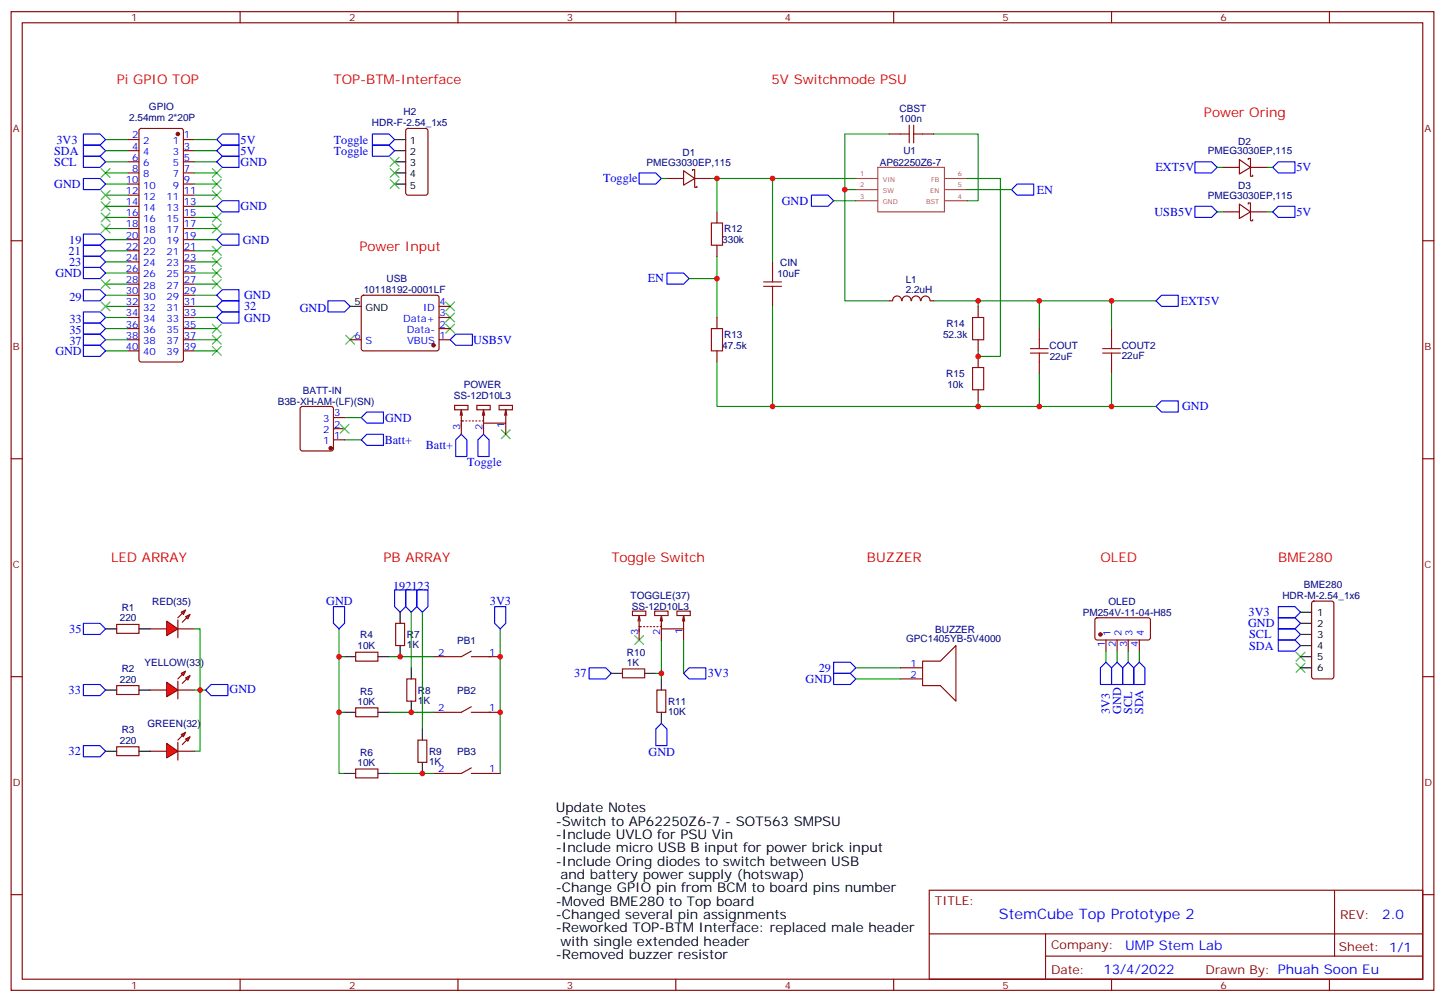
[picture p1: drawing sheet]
<svg xmlns="http://www.w3.org/2000/svg" width="459mm" height="318mm" viewBox="0 0 459 318" stroke-linecap="round" stroke-linejoin="round" font-family="sans-serif">
<g fill="none" stroke="#870000" stroke-width=".35">
<path d="M3.5 3.7h451.6v310.4h-451.6zM7.1 7.2h444.5v303.4h-444.5zM76.2 3.7v3.5M145.3 3.7v3.5M214.5 3.7v3.5M283.6 3.7v3.5M352.8 3.7v3.5M421.9 3.7v3.5M40.6 44.3h3.5M40.6 47.8h3.5M40.6 51.3h3.5M40.6 54.9h3.5"/>
<path d="M40.6 58.4h3.5M44.3 41l.5-.3h12.7l.5 .3 .2 .5v72.6l-.2 .5-.5 .2h-12.7l-.5-.2-.2-.5v-72.6zM58.2 44.3h3.5M58.2 47.8h3.5M58.2 51.3h3.5M58.2 54.9h3.5M58.2 58.4h3.5M3.5 76.4h3.6M40.6 61.9h3.5M40.6 65.4h3.5M40.6 69h3.5M40.6 72.5h3.5"/>
<path d="M40.6 76h3.5M40.6 79.6h3.5M58.2 61.9h3.5M58.2 65.4h3.5M58.2 69h3.5M58.2 72.5h3.5M58.2 76h3.5M58.2 79.6h3.5M451.6 76.4h3.5M40.6 97.2h3.5M40.6 93.7h3.5M40.6 90.1h3.5"/>
<path d="M40.6 86.6h3.5M40.6 83.1h3.5M58.2 97.2h3.5M58.2 93.7h3.5M58.2 90.1h3.5M58.2 86.6h3.5M58.2 83.1h3.5M40.6 111.3h3.5M40.6 107.8h3.5M40.6 104.2h3.5M40.6 100.7h3.5M58.2 111.3h3.5"/>
<path d="M58.2 107.8h3.5M58.2 104.2h3.5M58.2 100.7h3.5M3.5 145.5h3.6M451.6 145.5h3.5M3.5 214.7h3.6M208.5 218.9h2.8v7.1h-2.8zM451.6 214.7h3.5M3.5 283.8h3.6M294.9 282.4h156.7v28.2h-156.7zM295 296.2h156.4M331.8 296.2v14.2"/>
<path d="M423.5 282.4l.1 20.9M451.6 283.8h3.5M76.2 310.6v3.5M145.3 310.6v3.5M214.5 310.6v3.5M283.6 310.6v3.5M331.8 303.3h119.6M352.8 310.6v3.5M421.9 310.6v3.5"/>
</g>
<path d="M67.4 71.1l2.8 2.8M67.4 67.6l2.8 2.8M67.4 60.5l2.8 2.8M67.4 78.1l2.8 2.9M70.2 71.1l-2.8 2.8M70.2 67.6l-2.8 2.8M70.2 60.5l-2.8 2.8M70.2 78.1l-2.8 2.9M67.4 81.7l2.8 2.8M70.2 81.7l-2.8 2.8M201.4 201.6l2.9 2.8M204.3 201.6l-2.9 2.8" fill="none" stroke="#3c3" stroke-width=".35"/>
<path d="M26.5 99h5.2l1.8 1.7-1.8 1.8h-5.2zM26.5 102.5h5.2l1.8 1.7-1.8 1.8h-5.2zM26.5 106h5.2l1.8 1.8-1.8 1.7h-5.2zM114.7 139.5l1.7-1.7h5.3v3.5h-5.3zM67 217.1h5.3v3.6h-5.3l-1.7-1.8zM187 211.8h5.3l1.7 1.8-1.7 1.8h-5.3zM217 213.6l1.7-1.8h5.3v3.6h-5.3zM209.9 229.5l1.8 1.7v5.3h-3.6v-5.3z" fill="none" stroke="#00f" stroke-width=".35"/>
<path d="M209.9 215.4v3.5M209.9 226v3.5" fill="none" stroke="#000" stroke-width=".35"/>
<circle cx="56.4" cy="42.5" r=".53" fill="#870000" stroke="#870000" stroke-width=".35"/>
<g fill="#f00" stroke="#870000" stroke-width=".35">
<path d="M52.9 197l3.5 2.5-3.5 2.1z"/>
<path d="M56.4 196.7v5.6z"/>
</g>
<g fill="#870000" stroke="#870000" stroke-width=".35">
<path d="M57.9 194.6l-1.5 1.4z"/>
<path d="M57.9 197.4l1.4-1.4z"/>
</g>
<g fill="#f00" stroke="#870000" stroke-width=".35">
<path d="M57.5 194.2l1.4-.7-.7 1.4z"/>
<path d="M58.9 195.6l1.4-.7-.7 1.4z"/>
</g>
<path d="M47.6 199.5h5.3M56.4 199.5h5.3" fill="none" stroke="#870000" stroke-width=".35"/>
<g fill="#f00" stroke="#870000" stroke-width=".35">
<path d="M52.9 216.4l3.5 2.5-3.5 2.1z"/>
<path d="M56.4 216.1v5.6z"/>
</g>
<g fill="#870000" stroke="#870000" stroke-width=".35">
<path d="M57.9 214l-1.5 1.4z"/>
<path d="M57.9 216.8l1.4-1.4z"/>
</g>
<g fill="#f00" stroke="#870000" stroke-width=".35">
<path d="M57.5 213.6l1.4-.7-.7 1.4z"/>
<path d="M58.9 215l1.4-.7-.7 1.4z"/>
</g>
<path d="M47.6 218.9h5.3M56.4 218.9h5.3" fill="none" stroke="#870000" stroke-width=".35"/>
<g fill="#f00" stroke="#870000" stroke-width=".35">
<path d="M52.9 235.8l3.5 2.5-3.5 2.1z"/>
<path d="M56.4 235.5v5.6z"/>
</g>
<g fill="#870000" stroke="#870000" stroke-width=".35">
<path d="M57.9 233.4l-1.5 1.4z"/>
<path d="M57.9 236.2l1.4-1.4z"/>
</g>
<g fill="#f00" stroke="#870000" stroke-width=".35">
<path d="M57.5 233l1.4-.7-.7 1.4z"/>
<path d="M58.9 234.4l1.4-.7-.7 1.4z"/>
</g>
<g fill="none" stroke="#870000" stroke-width=".35">
<path d="M129 41l.5-.3h5.6l.7 .5v20l-.4 .7h-5.9l-.7-.4v-20zM211.7 56.6h5.3M217 54.2l3.5 2.4-3.5 2.1zM219.8 54.2v-.4h.7v5.6h.7v-.3M220.5 56.6h5.3M282.2 42.5h3.6M292.8 42.5h3.5M388.1 53.1h5.2M393.3 50.6l3.6 2.5-3.6 2.1zM396.2 50.6v-.3h.7v5.6h.7v-.3M396.9 53.1h5.3M227.5 67.2v3.5"/>
<path d="M227.5 77.8v3.5M388.1 67.2h5.2M393.3 64.7l3.6 2.5-3.6 2.1zM396.2 64.7v-.3h.7v5.6h.7v-.3M396.9 67.2h5.3M114.9 93.9l.5-.2h23.2l.5 .2 .2 .5v16.5l-.7 .4-23.5-.1-.4-.6v-16.2zM139.3 97.2h3.6M245.2 83.1v3.5M245.2 93.7v3.5M282.2 95.4h1.1M283.3 95.4a1.41 1.41 0 0 1 1.4-1.5 1.41 1.41 0 0 1 1.4 1.5M286.3 95.4a1.41 1.41 0 0 1 1.4-1.5 1.41 1.41 0 0 1 1.4 1.5"/>
<path d="M289.3 95.4a1.41 1.41 0 0 1 1.4-1.5 1.41 1.41 0 0 1 1.4 1.5M292.3 95.4a1.41 1.41 0 0 1 1.5-1.5 1.41 1.41 0 0 1 1.4 1.5M295.3 95.4h1M310.4 97.2v3.5M111.1 107.8h3.6M139.3 107.8h3.6M139.3 100.7h3.6M139.3 104.2h3.6M227.5 100.7v3.5M227.5 111.3v3.5M310.4 107.8v3.5M310.4 113.1v3.5"/>
<path d="M329.8 104.2v3.6M329.8 114.8v3.6M352.8 104.2v3.6M352.8 114.8v3.6M95.5 129.1l.5-.2h9.1l.5 .2 .2 .5v12.7l-.2 .5-.5 .3h-9.1l-.5-.3-.3-.5v-12.7zM105.8 139.5h3.6M105.8 136h3.6M105.8 132.5h3.6M144.3 128.6h4.2v1.4h-4.2zM146 131.8l.4-1.8 .4 1.8M146.4 130.7v2.8h.7M146.4 133.3v4.5"/>
<path d="M147.8 133.5h.4M148.9 133.5h.3M149.9 133.5h.4M151 133.5h.3M151.3 128.6h4.3v1.4h-4.3zM152 133.5h.4M153.1 131.8l.4-1.8 .3 1.8M153.5 130.7v2.8h-.4M153.5 132.5v5.3M158.4 128.6h4.2v1.4h-4.2zM160.5 130v4.2h-7M160.5 134.2v3.6"/>
<path d="M160.5 130l-.3 1.8M160.5 130l.4 1.8M310.4 123.6v3.6M37 198.1h7.1v2.8h-7.1zM125.6 197.7h2.8v7.1h-2.8zM200.7 193.9h4.3v1.4h-4.3zM202.5 197l.3-1.7 .4 1.7M202.8 196v2.8h.8M202.8 198.6v4.4M204.3 198.8h.3M205.3 198.8h.4M206.4 198.8h.3"/>
<path d="M207.4 198.8h.4M207.8 193.9h4.2v1.4h-4.2zM208.5 198.8h.3M209.5 197l.4-1.7 .4 1.7M209.9 196v2.8h-.4M209.9 197.7v5.3M214.8 193.9h4.3v1.4h-4.3zM217 195.3v4.2h-7.1M217 199.5v3.5M217 195.3l-.4 1.7M217 195.3l.3 1.7M347.7 196.2l.5-.2h16.5l.4 .7v5.9l-.7 .4h-16.5l-.4-.7v-5.6z"/>
<path d="M416.5 190.9l.5-.2h5.6l.7 .4v23.6l-.4 .6-5.9 .1-.7-.5v-23.5zM37 217.5h7.1v2.8h-7.1zM112.9 206.9h7v2.8h-7zM129.1 215.4h2.8v7h-2.8zM149.6 206.6l-3.2 1.7h-8.8M149.6 208.3h9.1M197.6 212.2h7v2.8h-7zM285.8 211.8h7M285.8 215.4h7M292.8 209.7h5.6l5-4.9v17.6l-5-4.9h-5.6zM351 203v3.6M354.5 203v3.6"/>
<path d="M358.1 203v3.6M361.6 203v3.6M37 236.9h7.1v2.8h-7.1zM47.6 238.3h5.3M56.4 238.3h5.3M112.9 224.5h7v2.9h-7zM132.6 234.8h2.9v7h-2.9zM149.6 224.2l-3.2 1.8h-8.8M149.6 226h9.1M112.9 243.9h7v2.9h-7zM149.6 243.6l-3.2 1.8h-8.8M149.6 245.4h9.1"/>
</g>
<g fill="#870000" stroke="#870000" stroke-width=".35">
<circle cx="349.2" cy="201.3" r=".53"/>
<circle cx="105" cy="142.2" r=".53"/>
<circle cx="137.6" cy="109.5" r=".53"/>
</g>
<g fill="none" stroke="#3c3" stroke-width=".35">
<path d="M32.1 53.4l2.8 2.9M34.9 53.4l-2.8 2.9M67.4 57l2.8 2.8M67.4 53.4l2.8 2.9M70.2 57l-2.8 2.8M70.2 53.4l-2.8 2.9M123.8 49.9l2.8 2.8M123.8 53.4l2.8 2.9M123.8 57l2.8 2.8M126.6 53.4l-2.8 2.9M126.6 49.9l-2.8 2.8M126.6 57l-2.8 2.8"/>
<path d="M32.1 71.1l2.8 2.8M32.1 67.6l2.8 2.8M32.1 64l2.8 2.9M32.1 60.5l2.8 2.8M34.9 71.1l-2.8 2.8M34.9 67.6l-2.8 2.8M34.9 64l-2.8 2.9M34.9 60.5l-2.8 2.8M32.1 95.8l2.8 2.8M32.1 88.7l2.8 2.8M34.9 88.7l-2.8 2.8M34.9 95.8l-2.8 2.8"/>
<path d="M67.4 88.7l2.8 2.8M67.4 85.2l2.8 2.8M70.2 88.7l-2.8 2.8M70.2 85.2l-2.8 2.8M141.5 99.3l2.8 2.8M141.5 95.8l2.8 2.8M144.3 99.3l-2.8 2.8M144.3 95.8l-2.8 2.8M67.4 102.8l2.8 2.9M67.4 106.4l2.8 2.8M67.4 109.9l2.8 2.8M70.2 102.8l-2.8 2.9"/>
<path d="M70.2 106.4l-2.8 2.8M70.2 109.9l-2.8 2.8M109.7 106.4l2.8 2.8M112.5 106.4l-2.8 2.8M141.5 102.8l2.8 2.9M144.3 102.8l-2.8 2.9M107.9 134.6l2.9 2.8M110.8 134.6l-2.9 2.8M159.1 136.3l2.8 2.9M161.9 136.3l-2.8 2.9M411.3 210.4l2.9 2.9M411.3 206.9l2.9 2.8"/>
<path d="M414.2 210.4l-2.9 2.9M414.2 206.9l-2.9 2.8"/>
</g>
<g fill="none" stroke="#008700" stroke-width=".35">
<path d="M33.5 44.3h7.1M33.5 47.8h7.1M33.5 51.3h7.1M33.5 54.9h7.1M33.5 58.4h7.1M61.7 44.3h7.1M61.7 47.8h7.1M61.7 51.3h7.1M61.7 54.9h7.1M61.7 58.4h7.1M209.9 56.6h1.8M225.8 56.6h45.8"/>
<path d="M227.5 56.6v10.6M245.2 56.6v26.5M282.2 42.5h-14.1v17.6h3.5M296.3 42.5h14.1v21.2h-3.5M306.9 56.6h10.6v56.5h-7.1v-1.8M386.3 53.1h1.8M402.2 53.1h1.7M33.5 61.9h7.1M33.5 65.4h7.1M33.5 69h7.1M33.5 72.5h7.1M33.5 76h7.1"/>
<path d="M33.5 79.6h7.1M61.7 61.9h7.1M61.7 65.4h7.1M61.7 69h7.1M61.7 72.5h7.1M61.7 76h7.1M61.7 79.6h7.1M264.6 63.7h7M268.1 60.1v35.3h14.1M306.9 60.1h14.1M386.3 67.2h1.8M402.2 67.2h1.7"/>
<path d="M33.5 83.1h7.1M33.5 86.6h7.1M33.5 90.1h7.1M33.5 93.7h7.1M33.5 97.2h7.1M61.7 83.1h7.1M61.7 86.6h7.1M61.7 90.1h7.1M61.7 93.7h7.1M61.7 97.2h7.1M218.7 88.4h8.8M227.5 81.3v19.4"/>
<path d="M245.2 97.2v31.7h-17.7v-14.1M296.3 95.4h14.1v1.8M310.4 95.4h56.5M329.8 95.4v8.8M352.8 95.4v8.8M33.5 100.7h7.1M33.5 104.2h7.1M33.5 107.8h7.1M33.5 111.3h7.1M61.7 100.7h7.1M61.7 104.2h7.1M61.7 107.8h7.1"/>
<path d="M61.7 111.3h7.1M329.8 118.4v10.5M352.8 118.4v10.5h-42.4M109.4 139.5h5.3M109.4 132.5h5.3M310.4 127.2v1.7h-65.2M352.8 128.9h14.1M61.7 199.5h1.8v38.8h-1.8M107.6 199.5v45.9h1.8M130.5 194.2v17.6M134.1 194.2v37M158.7 199.5v45.9"/>
<path d="M61.7 218.9h3.6M107.6 208.3h1.8M123.5 208.3h14.1M208.1 213.6h1.8M209.9 203v12.4M217 203v10.6M271.6 215.4h14.2M271.6 211.8h14.2M351 206.6v3.5M354.5 206.6v3.5M358.1 206.6v3.5M361.6 206.6v3.5"/>
<path d="M107.6 226h1.8M123.5 226h14.1M123.5 245.4h14.1"/>
</g>
<g fill="none" stroke="#00f" stroke-width=".35">
<path d="M26.5 49.6h5.2l1.8 1.7-1.8 1.8h-5.2zM26.5 46h5.2l1.8 1.8-1.8 1.8h-5.2zM26.5 42.5h5.2l1.8 1.8-1.8 1.7h-5.2zM26.5 56.6h5.2l1.8 1.8-1.8 1.7h-5.2zM68.8 44.3l1.8-1.8h5.2v3.5h-5.2zM68.8 47.8l1.8-1.8h5.2v3.6h-5.2zM68.8 51.3l1.8-1.7h5.2v3.5h-5.2zM118.2 42.5h5.3l1.7 1.8-1.7 1.7h-5.3zM118.2 46h5.3l1.7 1.8-1.7 1.8h-5.3zM202.8 54.9h5.3l1.8 1.7-1.8 1.8h-5.3zM379.2 51.3h5.3l1.8 1.8-1.8 1.8h-5.3zM405.7 51.3h5.3v3.6h-5.3l-1.8-1.8z"/>
<path d="M26.5 77.8h5.2l1.8 1.8-1.8 1.7h-5.2zM26.5 74.3h5.2l1.8 1.7-1.8 1.8h-5.2zM68.8 65.4l1.8-1.7h5.2v3.5h-5.2zM68.8 76l1.8-1.7h5.2v3.5h-5.2zM257.5 61.9h5.3l1.8 1.8-1.8 1.7h-5.3zM321 60.1l1.8-1.7h5.3v3.5h-5.3zM379.2 65.4h5.3l1.8 1.8-1.8 1.8h-5.3zM403.9 67.2l1.8-1.8h5.3v3.6h-5.3zM26.5 81.3h5.2l1.8 1.8-1.8 1.7h-5.2zM26.5 91.9h5.2l1.8 1.8-1.8 1.7h-5.2zM26.5 84.8h5.2l1.8 1.8-1.8 1.8h-5.2zM68.8 93.7l1.8-1.8h5.2v3.5h-5.2z"/>
<path d="M70.6 95.4h5.2v3.6h-5.2l-1.8-1.8zM104.1 95.4h5.3l1.7 1.8-1.7 1.8h-5.3zM211.7 86.6h5.3l1.7 1.8-1.7 1.7h-5.3zM366.9 95.4l1.8-1.7h5.2v3.5h-5.2zM26.5 109.5h5.2l1.8 1.8-1.8 1.8h-5.2zM68.8 100.7l1.8-1.7h5.2v3.5h-5.2zM142.9 107.8l1.7-1.8h5.3v3.5h-5.3zM114.7 132.5l1.7-1.8h5.3v3.5h-5.3zM146.4 137.8l1.8 1.7v5.3h-3.6v-5.3zM153.5 137.8l1.7 1.7v5.3h-3.5v-5.3zM366.9 128.9l1.8-1.7h5.2v3.5h-5.2zM26.5 197.7h5.2l1.8 1.8-1.8 1.8h-5.2z"/>
<path d="M105.8 192.4h3.6v5.3l-1.8 1.8-1.8-1.8zM125.2 187.1h3.6v5.3l-1.8 1.8-1.8-1.8zM128.8 187.1h3.5v5.3l-1.8 1.8-1.7-1.8zM132.3 187.1h3.5v5.3l-1.7 1.8-1.8-1.8zM157 192.4h3.5v5.3l-1.8 1.8-1.7-1.8zM405.7 199.5h5.3l1.7 1.8-1.7 1.7h-5.3zM405.7 196h5.3l1.7 1.7-1.7 1.8h-5.3zM405.7 192.4h5.3l1.7 1.8-1.7 1.8h-5.3zM26.5 217.1h5.2l1.8 1.8-1.8 1.8h-5.2zM264.6 210.1h5.3l1.7 1.7-1.7 1.8h-5.3zM264.6 213.6h5.3l1.7 1.8-1.7 1.7h-5.3zM351 210.1l1.8 1.7v5.3h-3.6v-5.3z"/>
<path d="M354.5 210.1l1.8 1.7v5.3h-3.5v-5.3zM358.1 210.1l1.7 1.7v5.3h-3.5v-5.3zM361.6 210.1l1.8 1.7v5.3h-3.6v-5.3zM405.7 203h5.3l1.7 1.8-1.7 1.8h-5.3zM26.5 236.5h5.2l1.8 1.8-1.8 1.8h-5.2z"/>
</g>
<g fill="none" stroke="#000" stroke-width=".35">
<path d="M125.2 44.3h3.6M125.2 47.8h3.6M125.2 51.3h3.6M125.2 54.9h3.6M125.2 58.4h3.6M111.1 97.2h3.6M33.5 199.5h3.5M44.1 199.5h3.5M127 194.2v3.5M412.7 194.2h3.6M412.7 197.7h3.6M33.5 218.9h3.5"/>
<path d="M44.1 218.9h3.5M109.4 208.3h3.5M119.9 208.3h3.6M127 204.8v3.5M130.5 211.8v3.6M194 213.6h3.6M204.6 213.6h3.5M412.7 208.3h3.6M412.7 201.3h3.6M412.7 204.8h3.6M412.7 211.8h3.6M33.5 238.3h3.5"/>
<path d="M44.1 238.3h3.5M109.4 226h3.5M119.9 226h3.6M130.5 222.4v3.6M134.1 231.2v3.6M109.4 245.4h3.5M119.9 245.4h3.6M134.1 241.8v3.6"/>
</g>
<path d="M271.6 56.6h7M278.6 53.1h21.2v14.1h-21.2zM300 56.6h6.9M271.6 63.7h7M271.6 60.1h7M300 63.7h6.9M300 60.1h6.9" fill="none" stroke="#a64a4a" stroke-width=".35"/>
<g fill="none" stroke="#a10000" stroke-width=".35">
<path d="M288.6 39.7v5.6M290 39.7v5.6M285.8 42.5h2.8M290 42.5h2.8M225.8 70.7h3.5v7.1h-3.5zM242.4 90.8h5.6M242.4 89.4h5.6M245.2 86.6v2.8M245.2 90.8v2.9M225.8 104.2h3.5v7.1h-3.5zM308.7 100.7h3.5v7.1h-3.5zM308.7 116.6h3.5v7h-3.5z"/>
<path d="M327 110.6h5.7M327 112h5.7M329.8 107.8v2.8M329.8 112v2.8M350 110.6h5.6M350 112h5.6M352.8 107.8v2.8M352.8 112v2.8"/>
</g>
<g fill="#c00">
<circle cx="63.5" cy="218.9" r=".88"/>
<circle cx="158.8" cy="208.3" r=".88"/>
<circle cx="158.8" cy="226" r=".88"/>
<circle cx="107.6" cy="226" r=".88"/>
<circle cx="107.6" cy="208.3" r=".88"/>
<circle cx="127" cy="208.3" r=".88"/>
<circle cx="130.5" cy="226" r=".88"/>
<circle cx="134.1" cy="245.4" r=".88"/>
<circle cx="209.9" cy="213.6" r=".88"/>
<circle cx="227.5" cy="56.6" r=".88"/>
<circle cx="245.2" cy="56.6" r=".88"/>
<circle cx="310.4" cy="113.1" r=".88"/>
<circle cx="227.5" cy="88.4" r=".88"/>
<circle cx="310.4" cy="95.4" r=".88"/>
<circle cx="329.8" cy="95.4" r=".88"/>
<circle cx="352.8" cy="95.4" r=".88"/>
<circle cx="329.8" cy="128.9" r=".88"/>
<circle cx="352.8" cy="128.9" r=".88"/>
<circle cx="245.2" cy="128.9" r=".88"/>
<circle cx="310.4" cy="128.9" r=".88"/>
<circle cx="268.1" cy="60.1" r=".88"/>
</g>
<text font-size="4.6" fill="#00f" x="317" y="291.4">StemCube Top Prototype 2</text>
<g font-size="4.2" fill="#f00">
<text x="37" y="26.6">Pi GPIO TOP</text>
<text x="105.8" y="26.6">TOP-BTM-Interface</text>
<text x="244.9" y="26.6">5V Switchmode PSU</text>
<text x="382.1" y="37.2">Power Oring</text>
<text x="114.1" y="79.6">Power Input</text>
<text x="35.3" y="178.3">LED ARRAY</text>
<text x="121.7" y="178.3">PB ARRAY</text>
<text x="194" y="178.3">Toggle Switch</text>
<text x="275.2" y="178.3">BUZZER</text>
<text x="349.2" y="178.3">OLED</text>
<text x="405.7" y="178.3">BME280</text>
</g>
<g font-size="4.2">
<text x="176.4" y="257.7">Update Notes</text>
<text x="176.4" y="261.9">-Switch to AP62250Z6-7 - SOT563 SMPSU</text>
<text x="176.4" y="266.2">-Include UVLO for PSU Vin</text>
<text x="176.4" y="270.4">-Include micro USB B input for power brick input</text>
<text x="176.4" y="274.6">-Include Oring diodes to switch between USB</text>
<text x="177.9" y="278.9">and battery power supply (hotswap)</text>
<text x="176.4" y="283.1">-Change GPIO pin from BCM to board pins number</text>
<text x="176.4" y="287.3">-Moved BME280 to Top board</text>
<text x="176.4" y="291.6">-Changed several pin assignments</text>
<text x="176.4" y="295.8">-Reworked TOP-BTM Interface: replaced male header</text>
<text x="176.4" y="304.3">-Removed buzzer resistor</text>
<text x="177.9" y="300">with single extended header</text>
</g>
<g font-size="4.2" fill="#00f">
<text x="438.7" y="291.7">2.0</text>
<text x="357.1" y="301.2">UMP Stem Lab</text>
<text x="350.2" y="309">13/4/2022</text>
</g>
<g font-size="3.9" fill="#00f">
<text x="17.9" y="45.5">3V3</text>
<text x="76.4" y="45.5">5V</text>
<text x="105.9" y="45.5">Toggle</text>
<text x="17.2" y="49.1">SDA</text>
<text x="17.2" y="52.6">SCL</text>
<text x="76.4" y="52.6">GND</text>
<text x="76.4" y="49.1">5V</text>
<text x="105.9" y="49.1">Toggle</text>
<text x="17.2" y="59.7">GND</text>
<text x="191.4" y="57.9">Toggle</text>
<text x="366.7" y="54.4">EXT5V</text>
<text x="411.5" y="54.3">5V</text>
<text x="248.1" y="65">GND</text>
<text x="329" y="61.4">EN</text>
<text x="76.4" y="66.7">GND</text>
<text x="366.4" y="68.4">USB5V</text>
<text x="411.5" y="68.4">5V</text>
<text x="22" y="77.3">19</text>
<text x="77.1" y="77.3">GND</text>
<text x="21.8" y="80.8">21</text>
<text x="17.6" y="87.9">GND</text>
<text x="21.9" y="84.3">23</text>
<text x="205.6" y="89.6">EN</text>
<text x="22" y="95.4">29</text>
<text x="77.5" y="94.9">GND</text>
<text x="77.5" y="98.5">32</text>
<text x="77.5" y="102">GND</text>
<text x="95.1" y="98.9">GND</text>
<text x="374.8" y="96.7">EXT5V</text>
<text x="22" y="102.5">33</text>
<text x="22" y="106">35</text>
<text x="17.6" y="112.6">GND</text>
<text x="22" y="109.5">37</text>
<text x="150.2" y="109.1">USB5V</text>
<text x="375.2" y="130.2">GND</text>
<text x="122.2" y="133.7">GND</text>
<text x="122.1" y="140.8">Batt+</text>
<text x="135.1" y="142.5">Batt+</text>
<text x="148.3" y="147.8">Toggle</text>
<text x="103.5" y="191.9">GND</text>
<text x="124.8" y="187">192123</text>
<text x="155.5" y="191.9">3V3</text>
<text x="396.3" y="195.5">3V3</text>
<text x="22" y="200.8">35</text>
<text x="396.1" y="199">GND</text>
<text x="396.4" y="202.5">SCL</text>
<text x="396.4" y="206.1">SDA</text>
<text x="182.3" y="214.9">37</text>
<text x="224.7" y="214.9">3V3</text>
<text x="259.9" y="213.1">29</text>
<text x="21.8" y="220.2">33</text>
<text x="72.9" y="219.7">GND</text>
<text x="255.7" y="216.6">GND</text>
<text x="352.3" y="226.5" transform="rotate(-90 352.3 226.5)">3V3</text>
<text x="355.8" y="226.5" transform="rotate(-90 355.8 226.5)">GND</text>
<text x="359.3" y="226.5" transform="rotate(-90 359.3 226.5)">SCL</text>
<text x="362.9" y="226.5" transform="rotate(-90 362.9 226.5)">SDA</text>
<text x="21.8" y="239.6">32</text>
<text x="205.8" y="239.9">GND</text>
</g>
<g font-size="3.9" fill="#800">
<text x="296.7" y="287">TITLE:</text>
<text x="425.3" y="291.7">REV:</text>
<text x="333.6" y="301.2">Company:</text>
<text x="425" y="301.8">Sheet: 1/1</text>
<text x="333.6" y="308.9">Date:</text>
<text x="382.6" y="308.9">Drawn By: Phuah Soon Eu</text>
</g>
<g font-size="3.2" fill="#800">
<text x="41.6" y="6.7">1</text>
<text x="110.8" y="6.7">2</text>
<text x="179.9" y="6.7">3</text>
<text x="249.1" y="6.7">4</text>
<text x="318.2" y="6.7">5</text>
<text x="387.3" y="6.7">6</text>
<text x="4.1" y="41.8">A</text>
<text x="452.1" y="41.8">A</text>
<text x="4.1" y="110.9">B</text>
<text x="452.1" y="110.9">B</text>
<text x="4.1" y="180.1">C</text>
<text x="452.1" y="180.1">C</text>
<text x="4.1" y="249.2">D</text>
<text x="452.1" y="249.2">D</text>
<text x="41.6" y="313.6">1</text>
<text x="110.8" y="313.6">2</text>
<text x="179.9" y="313.6">3</text>
<text x="249.1" y="313.6">4</text>
<text x="318.2" y="313.6">5</text>
<text x="387.3" y="313.6">6</text>
</g>
<g font-size="3.2" fill="#000080">
<text x="47.3" y="34.8">GPIO</text>
<text x="285.5" y="35.5">CBST</text>
<text x="41" y="38.4">2.54mm 2*20P</text>
<text x="118" y="40">HDR-F-2.54_1x5</text>
<text x="128.1" y="36.5">H2</text>
<text x="285.5" y="38.6">100n</text>
<text x="393" y="46">D2</text>
<text x="205.2" y="52.5">PMEG3030EP,115</text>
<text x="216.6" y="49.5">D1</text>
<text x="279.2" y="52.5">AP62250Z6-7</text>
<text x="286.7" y="48.9">U1</text>
<text x="383.3" y="48.9">PMEG3030EP,115</text>
<text x="383.3" y="63.1">PMEG3030EP,115</text>
<text x="393" y="60.1">D3</text>
<text x="229.2" y="77.2">330k</text>
<text x="229.8" y="73.7">R12</text>
<text x="122.7" y="89.4">USB</text>
<text x="246.7" y="87.8">10uF</text>
<text x="247.6" y="84.3">CIN</text>
<text x="287.4" y="89.7">L1</text>
<text x="115.4" y="93">10118192-0001LF</text>
<text x="287.4" y="92.8">2.2uH</text>
<text x="229.8" y="107.2">R13</text>
<text x="299.3" y="107.2">52.3k</text>
<text x="300.4" y="103.6">R14</text>
<text x="229.2" y="110.7">47.5k</text>
<text x="333.1" y="110.7">COUT</text>
<text x="356" y="113.9">22uF</text>
<text x="356" y="110.7">COUT2</text>
<text x="300.3" y="119.5">R15</text>
<text x="333.2" y="114.2">22uF</text>
<text x="96.1" y="124.8">BATT-IN</text>
<text x="147.2" y="123">POWER</text>
<text x="300.7" y="123">10k</text>
<text x="88.2" y="128.3">B3B-XH-AM-(LF)(SN)</text>
<text x="144" y="126.5">SS-12D10L3</text>
<text x="48.3" y="191.9">RED(35)</text>
<text x="200.1" y="190.1">TOGGLE(37)</text>
<text x="351.8" y="191.8">OLED</text>
<text x="407" y="190">HDR-M-2.54_1x6</text>
<text x="413.8" y="186.5">BME280</text>
<text x="38" y="197.1">220</text>
<text x="38.6" y="193.9">R1</text>
<text x="200.5" y="193.6">SS-12D10L3</text>
<text x="343.6" y="195.3">PM254V-11-04-H85</text>
<text x="114.3" y="202.4">R4</text>
<text x="129.1" y="202.4">R7</text>
<text x="287.6" y="203.7">GPC1405YB-5V4000</text>
<text x="296.8" y="200.7">BUZZER</text>
<text x="113.5" y="206">10K</text>
<text x="129.1" y="205.6">1K</text>
<text x="145.1" y="204.2">PB1</text>
<text x="199" y="208">R10</text>
<text x="38.6" y="213.3">R2</text>
<text x="45.9" y="211.3">YELLOW(33)</text>
<text x="199" y="211.1">1K</text>
<text x="38" y="216.5">220</text>
<text x="114.3" y="220.4">R5</text>
<text x="132.6" y="220.1">R8</text>
<text x="145.1" y="220.1">PB2</text>
<text x="113.5" y="223.6">10K</text>
<text x="132.6" y="223.2">1K</text>
<text x="212" y="226.7">10K</text>
<text x="212" y="223.6">R11</text>
<text x="38.6" y="232.7">R3</text>
<text x="46.8" y="230.7">GREEN(32)</text>
<text x="38" y="236">220</text>
<text x="114.3" y="239.8">R6</text>
<text x="136.2" y="239.5">R9</text>
<text x="145.1" y="239.5">PB3</text>
<text x="113.5" y="243">10K</text>
<text x="136.2" y="242.6">1K</text>
</g>
<g font-size="3.2" fill="#00f">
<text x="41.9" y="47.4">4</text>
<text x="41.9" y="43.9">2</text>
<text x="45.4" y="45.7">2</text>
<text x="54.9" y="45.7">1</text>
<text x="58.4" y="43.9">1</text>
<text x="58.4" y="47.4">3</text>
<text x="41.9" y="51">6</text>
<text x="45.4" y="52.7">6</text>
<text x="45.4" y="49.2">4</text>
<text x="54.9" y="49.2">3</text>
<text x="54.9" y="52.7">5</text>
<text x="58.4" y="51">5</text>
<text x="39.9" y="58">10</text>
<text x="41.9" y="54.5">8</text>
<text x="45.4" y="59.8">10</text>
<text x="45.4" y="56.3">8</text>
<text x="54.9" y="56.3">7</text>
<text x="54.9" y="59.8">9</text>
<text x="58.4" y="54.5">7</text>
<text x="58.4" y="58">9</text>
<text x="39.9" y="65.1">14</text>
<text x="39.9" y="61.6">12</text>
<text x="45.4" y="63.3">12</text>
<text x="52.9" y="63.3">11</text>
<text x="58.4" y="61.6">11</text>
<text x="58.4" y="65.1">13</text>
<text x="39.9" y="68.6">16</text>
<text x="45.4" y="70.4">16</text>
<text x="45.4" y="66.9">14</text>
<text x="52.9" y="66.9">13</text>
<text x="52.9" y="70.4">15</text>
<text x="58.4" y="68.6">15</text>
<text x="39.9" y="75.7">20</text>
<text x="39.9" y="72.1">18</text>
<text x="45.4" y="77.4">20</text>
<text x="45.4" y="73.9">18</text>
<text x="52.9" y="73.9">17</text>
<text x="52.9" y="77.4">19</text>
<text x="58.4" y="72.1">17</text>
<text x="58.4" y="75.7">19</text>
<text x="39.9" y="82.7">24</text>
<text x="39.9" y="79.2">22</text>
<text x="45.4" y="81">22</text>
<text x="52.9" y="81">21</text>
<text x="58.4" y="79.2">21</text>
<text x="58.4" y="82.7">23</text>
<text x="39.9" y="89.8">28</text>
<text x="39.9" y="86.3">26</text>
<text x="45.4" y="88">26</text>
<text x="45.4" y="84.5">24</text>
<text x="52.9" y="84.5">23</text>
<text x="52.9" y="88">25</text>
<text x="58.4" y="86.3">25</text>
<text x="58.4" y="89.8">27</text>
<text x="39.9" y="93.3">30</text>
<text x="45.4" y="95.1">30</text>
<text x="45.4" y="91.5">28</text>
<text x="52.9" y="91.5">27</text>
<text x="52.9" y="95.1">29</text>
<text x="58.4" y="93.3">29</text>
<text x="39.9" y="100.4">34</text>
<text x="39.9" y="96.8">32</text>
<text x="45.4" y="98.6">32</text>
<text x="52.9" y="98.6">31</text>
<text x="58.4" y="96.8">31</text>
<text x="58.4" y="100.4">33</text>
<text x="134.3" y="98.6">ID</text>
<text x="139.5" y="96.8">4</text>
<text x="139.5" y="100.4">3</text>
<text x="39.9" y="107.4">38</text>
<text x="39.9" y="103.9">36</text>
<text x="45.4" y="105.7">36</text>
<text x="45.4" y="102.1">34</text>
<text x="52.9" y="102.1">33</text>
<text x="52.9" y="105.7">35</text>
<text x="58.4" y="103.9">35</text>
<text x="58.4" y="107.4">37</text>
<text x="112.5" y="107.4">6</text>
<text x="127.9" y="102.1">Data+</text>
<text x="129.1" y="105.7">Data-</text>
<text x="139.5" y="103.9">2</text>
<text x="139.5" y="107.4">1</text>
<text x="39.9" y="110.9">40</text>
<text x="45.4" y="112.7">40</text>
<text x="45.4" y="109.2">38</text>
<text x="52.9" y="109.2">37</text>
<text x="52.9" y="112.7">39</text>
<text x="58.4" y="110.9">39</text>
<text x="116" y="109.2">S</text>
<text x="129.2" y="109.2">VBUS</text>
<text x="102.5" y="137.4">2</text>
<text x="102.5" y="133.9">3</text>
<text x="106" y="135.6">2</text>
<text x="106" y="132.1">3</text>
<text x="146" y="136.2" transform="rotate(-90 146 136.2)">3</text>
<text x="153.1" y="136.2" transform="rotate(-90 153.1 136.2)">2</text>
<text x="160.2" y="135.9" transform="rotate(-90 160.2 135.9)">1</text>
<text x="102.5" y="140.9">1</text>
<text x="106" y="139.2">1</text>
<text x="202.5" y="201.5" transform="rotate(-90 202.5 201.5)">3</text>
<text x="209.5" y="201.5" transform="rotate(-90 209.5 201.5)">2</text>
<text x="216.6" y="201.2" transform="rotate(-90 216.6 201.2)">1</text>
<text x="352.4" y="201.7" transform="rotate(-90 352.4 201.7)">1</text>
<text x="356" y="201.7" transform="rotate(-90 356 201.7)">2</text>
<text x="359.5" y="201.7" transform="rotate(-90 359.5 201.7)">3</text>
<text x="363" y="201.7" transform="rotate(-90 363 201.7)">4</text>
<text x="139.1" y="208">2</text>
<text x="155.2" y="208">1</text>
<text x="350.7" y="205.2" transform="rotate(-90 350.7 205.2)">1</text>
<text x="354.2" y="205.2" transform="rotate(-90 354.2 205.2)">2</text>
<text x="357.7" y="205.2" transform="rotate(-90 357.7 205.2)">3</text>
<text x="361.2" y="205.2" transform="rotate(-90 361.2 205.2)">4</text>
<text x="289" y="211.5">1</text>
<text x="289" y="215">2</text>
<text x="139.1" y="225.6">2</text>
<text x="155.2" y="225.6">1</text>
<text x="139.1" y="245">2</text>
<text x="155.2" y="245">1</text>
</g>
<g font-size="3.2">
<text x="130.1" y="45.7">1</text>
<text x="130.1" y="49.2">2</text>
<text x="130.1" y="52.7">3</text>
<text x="130.1" y="56.3">4</text>
<text x="130.1" y="59.8">5</text>
<text x="112.5" y="96.8">5</text>
<text x="116" y="98.6">GND</text>
<text x="418" y="195.3">1</text>
<text x="418" y="198.8">2</text>
<text x="418" y="202.3">3</text>
<text x="418" y="205.8">4</text>
<text x="418" y="209.4">5</text>
<text x="418" y="212.9">6</text>
</g>
<g font-size="2.1" fill="#a54b4b">
<text x="273" y="59.5">2</text>
<text x="273" y="55.9">1</text>
<text x="280.2" y="57.7">VIN</text>
<text x="295.5" y="57.7">FB</text>
<text x="304" y="55.9">6</text>
<text x="304" y="59.5">5</text>
<text x="273" y="63">3</text>
<text x="280.2" y="64.7">GND</text>
<text x="280.2" y="61.2">SW</text>
<text x="294" y="64.7">BST</text>
<text x="295.2" y="61.2">EN</text>
<text x="304" y="63">4</text>
</g>
</svg>
